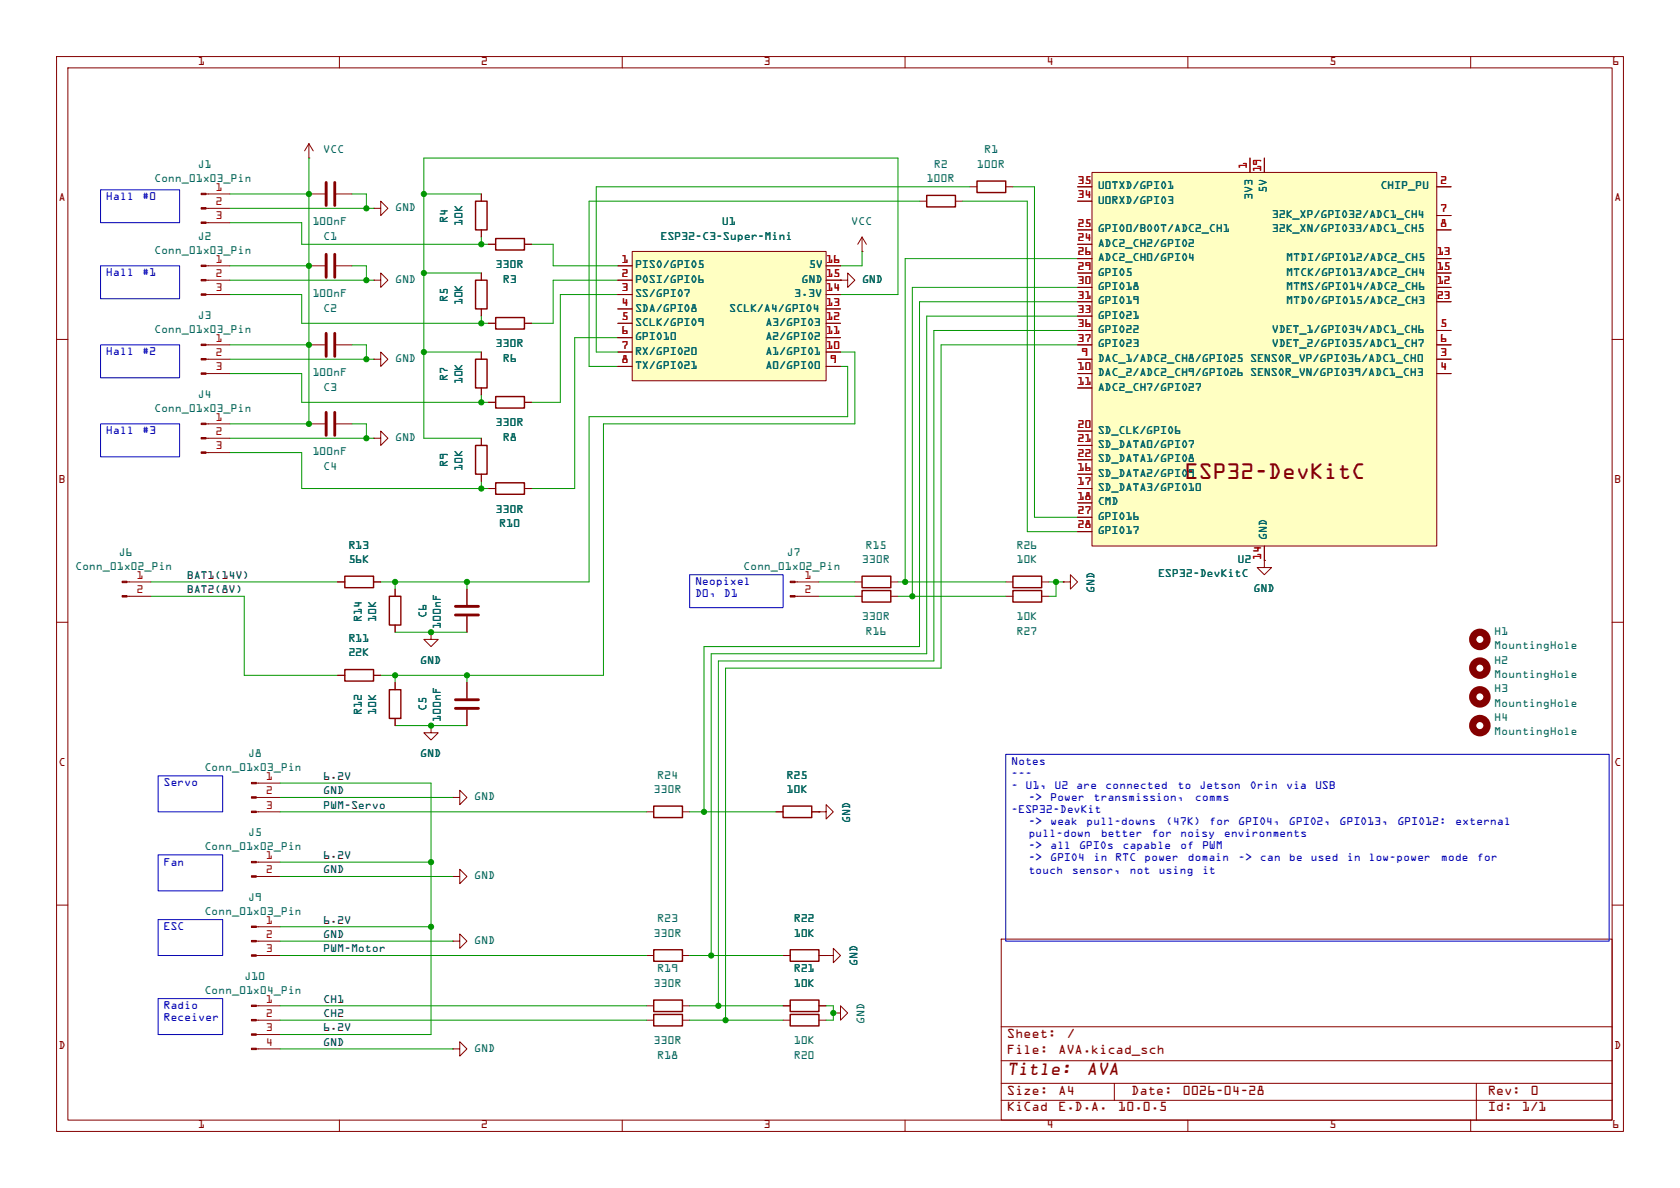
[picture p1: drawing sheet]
<svg xmlns="http://www.w3.org/2000/svg" width="297mm" height="210mm" viewBox="0 0 297 210" stroke-linecap="round" stroke-linejoin="round" font-family="sans-serif">
<g fill="none" stroke="#840000" stroke-width=".18">
<path d="M10 10h277v190h-277zM12 12h273v186h-273zM60 10v2M110 10v2M160 10v2M210 10v2M260 10v2M171.4 33h1.3M177.8 33h1.3M10 60h2M285 60h2M10 110h2"/>
<path d="M285 110h2M45.3 152.4h4.2M45.3 154.9h4.2M10 160h2M45.3 163.8h4.2M45.3 166.4h4.2M45.3 168.9h4.2M45.3 177.8h4.2M80 166.4h1.3v-1.3l1.2 1.3-1.2 1.2v-1.2M80 166.4h.1M177 166h108v32h-108zM285 160h2"/>
<path d="M45.3 180.3h4.2M45.3 182.9h4.2M45.3 185.4h4.2M60 198v2M110 198v2M160 198v2M177 194.5h108M177 191.5h108M177 187.5h108M177 181.5h108M197 191.5v3M210 198v2"/>
<path d="M260 198v2M261 191.5v6.5"/>
</g>
<path d="M172.7 32h5.1v2h-5.1z" fill="none" stroke="#840000" stroke-width=".25"/>
<g fill="#840000" stroke="#840000" stroke-width=".18">
<path d="M44.4 152.3h.9v.2h-.9z"/>
<path d="M44.4 154.8h.9v.3h-.9z"/>
<path d="M44.4 163.7h.9v.3h-.9z"/>
<path d="M44.4 166.2h.9v.3h-.9z"/>
<path d="M44.4 168.8h.9v.2h-.9z"/>
<path d="M44.4 177.7h.9v.2h-.9z"/>
<path d="M44.4 180.2h.9v.3h-.9z"/>
<path d="M44.4 182.8h.9v.2h-.9z"/>
<path d="M44.4 185.3h.9v.2h-.9z"/>
</g>
<path d="M111.8 44.5h34.2v22.8h-34.2z" fill="#ffffc2"/>
<g fill="none" stroke="#840000" stroke-width=".18">
<path d="M36.4 34.3h4.2M36.4 36.8h4.2M36.4 39.4h4.2M54.6 27.9h.1M54.6 34.3h2.8M54.6 25.4l-.8 1.3M54.6 25.4l.8 1.3M54.6 25.4v2.5M59.4 34.3h2.8M66 36.8h1.3v-1.2l1.3 1.2-1.3 1.3v-1.3M66 36.8h.1M85.1 34.3v1.3"/>
<path d="M162.6 35.6h1.2M168.9 35.6h1.3M36.4 47h4.2M36.4 49.5h4.2M36.4 52.1h4.2M54.6 47h2.8M59.4 47h2.8M66 49.5h1.3v-1.2l1.3 1.2-1.3 1.3v-1.3M66 49.5h.1M85.1 40.6v1.3M85.1 48.3v1.2M85.1 54.6v1.3"/>
<path d="M86.4 57.2h1.2M86.4 43.2h1.2M92.7 57.2h1.3M92.7 43.2h1.3M109.2 47h2.6M109.2 49.5h2.6M109.2 52.1h2.6M109.2 54.6h2.6M109.2 57.2h2.6M109.2 59.7h2.6M111.8 44.5h34.2v22.8h-34.2zM146 47h2.6"/>
<path d="M146 49.5h2.6M146 52.1h2.6M146 54.6h2.6M146 57.2h2.6M146 59.7h2.6M148.6 49.5h1.3v-1.2l1.2 1.2-1.2 1.3v-1.3M148.6 49.5h.1M152.4 44.5h.1M152.4 41.9l-.8 1.3M152.4 41.9l.8 1.3M152.4 41.9v2.6M36.4 61h4.2"/>
<path d="M36.4 63.5h4.2M36.4 66h4.2M54.6 61h2.8M54.6 74.9h2.8M59.4 61h2.8M59.4 74.9h2.8M66 63.5h1.3v-1.3l1.3 1.3-1.3 1.3v-1.3M66 63.5h.1M66 77.5h1.3v-1.3l1.3 1.3-1.3 1.2v-1.2M66 77.5h.1M85.1 62.2v1.3M85.1 68.6v1.3"/>
<path d="M85.1 77.5v1.2M86.4 71.1h1.2M92.7 71.1h1.3M109.2 62.2h2.6M109.2 64.8h2.6M146 62.2h2.6M146 64.8h2.6M85.1 83.8v1.3M86.4 86.4h1.2M92.7 86.4h1.3M223.5 99.1v1.2h1.3l-1.3 1.3-1.3-1.3h1.3M223.5 99.1h.1"/>
<path d="M22.5 102.9h4.2M22.5 105.4h4.2M59.7 102.9h1.3M59.7 119.4h1.3M66 102.9h1.3M66 119.4h1.3M69.8 104.1v1.3M69.8 110.5v1.3M76.2 111.8v1.2h1.3l-1.3 1.3-1.3-1.3h1.3M76.2 111.8h.1M82.5 104.1v2.8M82.5 109v2.8"/>
<path d="M140.6 102.9h4.2M140.6 105.4h4.2M151.1 102.9h1.3M151.1 105.4h1.3M157.5 102.9h1.2M157.5 105.4h1.2M177.8 102.9h1.3M177.8 105.4h1.3M184.1 102.9h1.3M184.1 105.4h1.3M188 102.9h1.2v-1.3l1.3 1.3-1.3 1.2v-1.2M188 102.9h.1"/>
<path d="M45.3 138.4h4.2M69.8 120.7v1.2M69.8 127v1.3M76.2 128.3v1.2h1.3l-1.3 1.3-1.3-1.3h1.3M76.2 128.3h.1M82.5 120.7v2.7M82.5 125.5v2.8M45.3 143.5h4.2M45.3 141h4.2M80 154.9h1.3v-1.2l1.2 1.2-1.2 1.3v-1.3M80 154.9h.1M80 141h1.3v-1.3l1.2 1.3-1.2 1.2v-1.2"/>
<path d="M80 141h.1M114.3 143.5h1.3M120.6 143.5h1.3M137.2 143.5h1.2M143.5 143.5h1.3M144.8 143.5h1.2v-1.3l1.3 1.3-1.3 1.3v-1.3M144.8 143.5h.1M114.3 168.9h1.3M114.3 177.8h1.3M120.6 168.9h1.3M120.6 177.8h1.3M138.4 168.9h1.3"/>
<path d="M138.4 177.8h1.3M144.8 168.9h1.2M144.8 177.8h1.2M146 168.9h1.3v-1.3l1.3 1.3-1.3 1.3v-1.3M146 168.9h.1M147.3 179.1h1.3v-1.3l1.3 1.3-1.3 1.2v-1.2M147.3 179.1h.1M80 185.4h1.3v-1.2l1.2 1.2-1.2 1.3v-1.3M80 185.4h.1M114.3 180.3h1.3M120.6 180.3h1.3M138.4 180.3h1.3"/>
<path d="M144.8 180.3h1.2"/>
</g>
<path d="M57.7 32.3v4M59.2 32.3v4M57.7 45v4M57.7 58.9v4.1M59.2 45v4M59.2 58.9v4.1M57.7 72.9v4.1M59.2 72.9v4.1M80.5 108.7h4.1M80.5 107.2h4.1M80.5 125.2h4.1M80.5 123.7h4.1" fill="none" stroke="#840000" stroke-width=".51"/>
<g fill="none" stroke="#840000" stroke-width=".25">
<path d="M84.1 35.6h2v5h-2zM163.8 34.5h5.1v2.1h-5.1zM84.1 49.5h2v5.1h-2zM87.6 56.1h5.1v2.1h-5.1zM87.6 42.2h5.1v2h-5.1zM84.1 63.5h2v5.1h-2zM84.1 78.7h2v5.1h-2zM87.6 70.1h5.1v2h-5.1zM87.6 85.3h5.1v2.1h-5.1zM61 118.4h5v2h-5zM61 101.9h5v2h-5zM68.8 105.4h2.1v5.1h-2.1z"/>
<path d="M152.4 104.4h5.1v2h-5.1zM152.4 101.9h5.1v2h-5.1zM179.1 101.9h5v2h-5zM179.1 104.4h5v2h-5zM68.8 121.9h2.1v5.1h-2.1zM115.6 142.5h5v2h-5zM138.4 142.5h5.1v2h-5.1zM115.6 176.8h5v2h-5zM115.6 179.3h5v2.1h-5zM115.6 167.9h5v2h-5zM139.7 167.9h5.1v2h-5.1zM139.7 179.3h5.1v2.1h-5.1z"/>
<path d="M139.7 176.8h5.1v2h-5.1z"/>
</g>
<g fill="#840000" stroke="#840000" stroke-width=".18">
<path d="M139.7 102.7h.9v.3h-.9z"/>
<path d="M139.7 105.3h.9v.2h-.9z"/>
<path d="M35.6 60.8h.8v.3h-.8z"/>
<path d="M35.6 63.4h.8v.2h-.8z"/>
<path d="M35.6 65.9h.8v.3h-.8z"/>
<path d="M35.6 34.2h.8v.2h-.8z"/>
<path d="M35.6 36.7h.8v.3h-.8z"/>
<path d="M35.6 39.2h.8v.3h-.8z"/>
<path d="M35.6 46.9h.8v.2h-.8z"/>
<path d="M35.6 49.4h.8v.3h-.8z"/>
<path d="M35.6 51.9h.8v.3h-.8z"/>
<path d="M44.4 138.3h.9v.3h-.9z"/>
<path d="M44.4 140.8h.9v.3h-.9z"/>
<path d="M44.4 143.4h.9v.2h-.9z"/>
<path d="M21.6 102.7h.9v.3h-.9z"/>
<path d="M21.6 105.3h.9v.2h-.9z"/>
</g>
<g fill="none" stroke="#840000" stroke-width="1.3">
<circle cx="261.6" cy="113" r="1.27"/>
<circle cx="261.6" cy="118.1" r="1.27"/>
<circle cx="261.6" cy="123.2" r="1.27"/>
<circle cx="261.6" cy="128.3" r="1.27"/>
</g>
<path d="M193 30.5h61v66h-61z" fill="#ffffc2"/>
<g fill="none" stroke="#840000" stroke-width=".18">
<path d="M85.1 34.3v1.3M190.5 33h2.5M190.5 35.6h2.5M193 30.5h61v66h-61zM221 27.9v2.6M223.5 27.9v2.6M254 33h2.5M254 38.1h2.5M85.1 40.6v1.3M85.1 48.3v1.2M85.1 54.6v1.3M86.4 43.2h1.2"/>
<path d="M86.4 57.2h1.2M92.7 43.2h1.3M92.7 57.2h1.3M109.2 57.2h2.6M109.2 47h2.6M109.2 49.5h2.6M109.2 52.1h2.6M109.2 54.6h2.6M109.2 59.7h2.6M146 57.2h2.6M146 47h2.6M146 49.5h2.6"/>
<path d="M146 52.1h2.6M146 54.6h2.6M146 59.7h2.6M148.6 49.5h.1M190.5 58.4h2.5M190.5 40.6h2.5M190.5 50.8h2.5M190.5 45.7h2.5M190.5 48.3h2.5M190.5 53.3h2.5M190.5 43.2h2.5M190.5 55.9h2.5"/>
<path d="M254 58.4h2.5M254 40.6h2.5M254 50.8h2.5M254 45.7h2.5M254 48.3h2.5M254 53.3h2.5M36.4 74.9h4.2M36.4 77.5h4.2M85.1 62.2v1.3M85.1 68.6v1.3M85.1 77.5v1.2M86.4 71.1h1.2"/>
<path d="M92.7 71.1h1.3M109.2 62.2h2.6M109.2 64.8h2.6M146 62.2h2.6M146 64.8h2.6M190.5 63.5h2.5M190.5 66h2.5M190.5 61h2.5M190.5 68.6h2.5M190.5 76.2h2.5M190.5 78.7h2.5M254 63.5h2.5"/>
<path d="M254 66h2.5M254 61h2.5M36.4 80h4.2M85.1 83.8v1.3M86.4 86.4h1.2M92.7 86.4h1.3M190.5 83.8h2.5M190.5 86.4h2.5M190.5 88.9h2.5M190.5 81.3h2.5M190.5 91.4h2.5M190.5 94h2.5"/>
<path d="M223.5 99.1h.1M223.5 96.5v2.6M59.7 102.9h1.3M59.7 119.4h1.3M66 102.9h1.3M66 119.4h1.3M69.8 104.1v1.3M69.8 110.5v1.3M76.2 111.8h.1M82.5 104.1v2.8M82.5 109v2.8M188 102.9h.1"/>
<path d="M69.8 120.7v1.2M69.8 127v1.3M76.2 128.3h.1M82.5 120.7v2.7M82.5 125.5v2.8M137.2 143.5h1.2M143.5 143.5h1.3M144.8 143.5h.1M138.4 168.9h1.3M138.4 177.8h1.3M144.8 168.9h1.2M144.8 177.8h1.2"/>
<path d="M146 168.9h.1"/>
</g>
<g fill="#840000" stroke="#840000" stroke-width=".18">
<path d="M35.6 74.8h.8v.3h-.8z"/>
<path d="M35.6 77.3h.8v.3h-.8z"/>
<path d="M35.6 79.9h.8v.2h-.8z"/>
</g>
<g fill="none" stroke="#009600" stroke-width=".18">
<path d="M40.6 39.4h12.7v3.8h33.1M40.6 34.3h14M40.6 36.8h25.4M54.6 27.9v47h-14M62.2 34.3h2.6v2.5M74.9 34.3h10.2M162.6 35.6h-58.5v29.2h5.1M170.2 35.6h11.4v58.4h8.9M171.4 33h-66v29.2h3.8M179.1 33h3.8v58.4h7.6M40.6 47h14M40.6 52.1h12.7v5.1h33.1"/>
<path d="M40.6 49.5h25.4M62.2 47h2.6v2.5M74.9 48.3h10.2M85.1 41.9v1.3M85.1 55.9v1.3M94 43.2h3.8v3.8h11.4M109.2 52.1h-10.1v19h-5.1M109.2 59.7h-7.6v26.7h-7.6M109.2 49.5h-11.4v7.7h-3.8M148.6 52.1h10.1v-24.2h-83.8v49.6h10.2M152.4 44.5v2.5h-3.8M190.5 55.9h-26.7v59.7h-38.1v53.3"/>
<path d="M190.5 58.4h-25.4v58.4h-38.1v61M190.5 53.3h-27.9v61h-38.1v29.2M190.5 50.8h-29.2v54.6M190.5 45.7h-30.5v57.2M40.6 61h14M40.6 66h12.7v5.1h33.1M40.6 63.5h25.4M40.6 77.5h25.4M62.2 61h2.6v2.5M62.2 74.9h2.6v2.6M74.9 62.2h10.2M85.1 69.9v1.2"/>
<path d="M148.6 64.8h1.3v8.9h-45.8v29.2h-36.8M148.6 62.2h2.5v12.7h-44.4v44.5h-39.4M190.5 61h-24.1v57.1h-38.1v62.2M40.6 80h12.7v6.4h33.1M85.1 85.1v1.3M26.7 105.4h16.5v14h16.5M26.7 102.9h33M69.8 111.8h12.7M69.8 102.9v1.2M69.8 119.4v1.3M82.5 102.9v1.2M82.5 119.4v1.3"/>
<path d="M144.8 105.4h6.3M144.8 102.9h6.3M158.7 105.4h19.1M158.7 102.9h19.1M185.4 102.9h2.6M186.7 102.9v2.5h-1.3M49.5 138.4h26.7v44.5h-26.7M69.8 128.3h12.7M49.5 143.5h64.8M49.5 154.9h30.5M49.5 152.4h26.7M49.5 141h30.5"/>
<path d="M121.9 143.5h15.3M49.5 177.8h64.8M49.5 168.9h64.8M49.5 166.4h30.5M49.5 163.8h26.7M121.9 177.8h16.5M121.9 168.9h16.5M146 177.8h1.3v2.5h-1.3M49.5 180.3h64.8M49.5 185.4h30.5M121.9 180.3h16.5"/>
</g>
<path d="M17.8 33.5h13.9v5.9h-13.9zM17.8 47h13.9v5.8h-13.9zM17.8 61h13.9v5.8h-13.9zM17.8 74.9h13.9v5.9h-13.9zM121.9 101.6h16.5v5.8h-16.5zM27.9 137.2h11.5v6.3h-11.5zM177.8 133.4h106.7v33h-106.7zM27.9 151.1h11.5v6.4h-11.5zM27.9 176.5h11.5v6.4h-11.5zM27.9 162.6h11.5v6.3h-11.5z" fill="none" stroke="#0000c2" stroke-width=".18"/>
<g fill="#009600" stroke="#009600" stroke-width=".18">
<circle cx="69.8" cy="119.4" r=".46"/>
<circle cx="76.2" cy="128.3" r=".46"/>
<circle cx="85.1" cy="86.4" r=".46"/>
<circle cx="85.1" cy="71.1" r=".46"/>
<circle cx="69.8" cy="102.9" r=".46"/>
<circle cx="54.6" cy="47" r=".46"/>
<circle cx="54.6" cy="34.3" r=".46"/>
<circle cx="54.6" cy="74.9" r=".46"/>
<circle cx="64.8" cy="63.5" r=".46"/>
<circle cx="54.6" cy="61" r=".46"/>
<circle cx="64.8" cy="77.5" r=".46"/>
<circle cx="74.9" cy="62.2" r=".46"/>
<circle cx="76.2" cy="163.8" r=".46"/>
<circle cx="76.2" cy="152.4" r=".46"/>
<circle cx="64.8" cy="49.5" r=".46"/>
<circle cx="74.9" cy="48.3" r=".46"/>
<circle cx="74.9" cy="34.3" r=".46"/>
<circle cx="64.8" cy="36.8" r=".46"/>
<circle cx="124.5" cy="143.5" r=".46"/>
<circle cx="125.7" cy="168.9" r=".46"/>
<circle cx="128.3" cy="180.3" r=".46"/>
<circle cx="127" cy="177.8" r=".46"/>
<circle cx="160" cy="102.9" r=".46"/>
<circle cx="147.3" cy="179.1" r=".46"/>
<circle cx="161.3" cy="105.4" r=".46"/>
<circle cx="76.2" cy="111.8" r=".46"/>
<circle cx="82.5" cy="119.4" r=".46"/>
<circle cx="85.1" cy="43.2" r=".46"/>
<circle cx="85.1" cy="57.2" r=".46"/>
<circle cx="82.5" cy="102.9" r=".46"/>
<circle cx="186.7" cy="102.9" r=".46"/>
</g>
<text font-size="3.5" fill="#840000" x="209.4" y="84.7">ESP32-DevKitC</text>
<g font-size="2.8" fill="#840000">
<text x="178" y="190">Title:</text>
<text x="192.1" y="190">AVA</text>
</g>
<g font-size="2.1" fill="#840000">
<text x="178" y="183.5">Sheet:</text>
<text x="188.6" y="183.5">/</text>
<text x="178" y="186.2">File:</text>
<text x="187.1" y="186.2">AVA.kicad_sch</text>
<text x="178" y="196.4">KiCad</text>
<text x="178" y="193.6">Size:</text>
<text x="187.1" y="196.4">E.D.A.</text>
<text x="187.1" y="193.6">A4</text>
<text x="197.6" y="196.4">10.0.5</text>
<text x="200" y="193.6">Date:</text>
<text x="209.1" y="193.6">0026-04-28</text>
<text x="263" y="193.6">Rev:</text>
<text x="263" y="196.4">Id:</text>
<text x="269" y="196.4">1/1</text>
<text x="270.6" y="193.6">0</text>
</g>
<g font-size="1.8" fill="#840000">
<text x="35" y="11.5">1</text>
<text x="85" y="11.5">2</text>
<text x="135" y="11.5">3</text>
<text x="185" y="11.5">4</text>
<text x="235" y="11.5">5</text>
<text x="285" y="11.5">6</text>
<text x="10.3" y="35.5">A</text>
<text x="285.3" y="35.5">A</text>
<text x="10.3" y="85.5">B</text>
<text x="285.3" y="85.5">B</text>
<text x="10.3" y="135.5">C</text>
<text x="285.3" y="135.5">C</text>
<text x="10.3" y="185.5">D</text>
<text x="285.3" y="185.5">D</text>
<text x="35" y="199.5">1</text>
<text x="85" y="199.5">2</text>
<text x="135" y="199.5">3</text>
<text x="185" y="199.5">4</text>
<text x="235" y="199.5">5</text>
<text x="285" y="199.5">6</text>
</g>
<g font-size="1.8" fill="#006464">
<text x="34.9" y="29.7">J1</text>
<text x="57.1" y="27.1">VCC</text>
<text x="165.1" y="29.7">R2</text>
<text x="172.7" y="29.7">100R</text>
<text x="174" y="27.1">R1</text>
<text x="27.2" y="32.2">Conn_01x03_Pin</text>
<text x="163.8" y="32.2">100R</text>
<text x="194.1" y="33.5">U0TXD/GPIO1</text>
<text x="221.4" y="35.3" transform="rotate(-90 221.4 35.3)">3V3</text>
<text x="224" y="34.1" transform="rotate(-90 224 34.1)">5V</text>
<text x="244" y="33.5">CHIP_PU</text>
<text x="55.2" y="39.8">100nF</text>
<text x="69.8" y="37.3">GND</text>
<text x="79.2" y="39.4" transform="rotate(-90 79.2 39.4)">R4</text>
<text x="81.7" y="40" transform="rotate(-90 81.7 40)">10K</text>
<text x="127.6" y="39.8">U1</text>
<text x="150.5" y="39.8">VCC</text>
<text x="194.1" y="41.1">GPIO0/BOOT/ADC2_CH1</text>
<text x="194.1" y="36">U0RXD/GPIO3</text>
<text x="224.8" y="38.6">32K_XP/GPIO32/ADC1_CH4</text>
<text x="224.8" y="41.1">32K_XN/GPIO33/ADC1_CH5</text>
<text x="27.2" y="44.9">Conn_01x03_Pin</text>
<text x="34.9" y="42.4">J2</text>
<text x="57.1" y="42.4">C1</text>
<text x="87.6" y="47.4">330R</text>
<text x="112.3" y="47.4">PISO/GPIO5</text>
<text x="116.8" y="42.4">ESP32-C3-Super-Mini</text>
<text x="143" y="47.4">5V</text>
<text x="194.1" y="43.6">ADC2_CH2/GPIO2</text>
<text x="194.1" y="46.2">ADC2_CH0/GPIO4</text>
<text x="227.4" y="46.2">MTDI/GPIO12/ADC2_CH5</text>
<text x="55.2" y="52.5">100nF</text>
<text x="69.8" y="50">GND</text>
<text x="79.2" y="53.3" transform="rotate(-90 79.2 53.3)">R5</text>
<text x="81.7" y="54" transform="rotate(-90 81.7 54)">10K</text>
<text x="88.9" y="50">R3</text>
<text x="112.3" y="50">POSI/GPIO6</text>
<text x="112.3" y="52.5">SS/GPIO7</text>
<text x="140.4" y="52.5">3.3V</text>
<text x="141.7" y="50">GND</text>
<text x="152.4" y="50">GND</text>
<text x="194.1" y="48.7">GPIO5</text>
<text x="194.1" y="51.3">GPIO18</text>
<text x="194.1" y="53.8">GPIO19</text>
<text x="227.4" y="51.3">MTMS/GPIO14/ADC2_CH6</text>
<text x="227.4" y="48.7">MTCK/GPIO13/ADC2_CH4</text>
<text x="227.4" y="53.8">MTDO/GPIO15/ADC2_CH3</text>
<text x="27.2" y="58.9">Conn_01x03_Pin</text>
<text x="34.9" y="56.3">J3</text>
<text x="57.1" y="55.1">C2</text>
<text x="112.3" y="55.1">SDA/GPIO8</text>
<text x="112.3" y="57.6">SCLK/GPIO9</text>
<text x="128.9" y="55.1">SCLK/A4/GPIO4</text>
<text x="135.3" y="57.6">A3/GPIO3</text>
<text x="194.1" y="56.3">GPIO21</text>
<text x="194.1" y="58.9">GPIO22</text>
<text x="224.8" y="58.9">VDET_1/GPIO34/ADC1_CH6</text>
<text x="69.8" y="64">GND</text>
<text x="87.6" y="61.4">330R</text>
<text x="88.9" y="64">R6</text>
<text x="112.3" y="60.1">GPIO10</text>
<text x="112.3" y="62.7">RX/GPIO20</text>
<text x="112.3" y="65.2">TX/GPIO21</text>
<text x="135.3" y="65.2">A0/GPIO0</text>
<text x="135.3" y="62.7">A1/GPIO1</text>
<text x="135.3" y="60.1">A2/GPIO2</text>
<text x="194.1" y="64">DAC_1/ADC2_CH8/GPIO25 SENSOR_VP/GPIO36/ADC1_CH0</text>
<text x="194.1" y="61.4">GPIO23</text>
<text x="224.8" y="61.4">VDET_2/GPIO35/ADC1_CH7</text>
<text x="34.9" y="70.3">J4</text>
<text x="55.2" y="66.5">100nF</text>
<text x="57.1" y="69">C3</text>
<text x="79.2" y="67.3" transform="rotate(-90 79.2 67.3)">R7</text>
<text x="81.7" y="68" transform="rotate(-90 81.7 68)">10K</text>
<text x="194.1" y="66.5">DAC_2/ADC2_CH9/GPIO26 SENSOR_VN/GPIO39/ADC1_CH3</text>
<text x="194.1" y="69">ADC2_CH7/GPIO27</text>
<text x="27.2" y="72.8">Conn_01x03_Pin</text>
<text x="69.8" y="77.9">GND</text>
<text x="87.6" y="75.4">330R</text>
<text x="88.9" y="77.9">R8</text>
<text x="194.1" y="76.7">SD_CLK/GPIO6</text>
<text x="55.2" y="80.5">100nF</text>
<text x="57.1" y="83">C4</text>
<text x="79.2" y="82.6" transform="rotate(-90 79.2 82.6)">R9</text>
<text x="81.7" y="83.2" transform="rotate(-90 81.7 83.2)">10K</text>
<text x="194.1" y="79.2">SD_DATA0/GPIO7</text>
<text x="194.1" y="81.7">SD_DATA1/GPIO8</text>
<text x="194.1" y="84.3">SD_DATA2/GPIO9</text>
<text x="194.1" y="86.8">SD_DATA3/GPIO10</text>
<text x="194.1" y="89.4">CMD</text>
<text x="87.6" y="90.6">330R</text>
<text x="88.3" y="93.2">R10</text>
<text x="194.1" y="91.9">GPIO16</text>
<text x="194.1" y="94.4">GPIO17</text>
<text x="224" y="95.5" transform="rotate(-90 224 95.5)">GND</text>
<text x="13.3" y="100.8">Conn_01x02_Pin</text>
<text x="20.9" y="98.2">J6</text>
<text x="61.6" y="97">R13</text>
<text x="61.6" y="99.5">56K</text>
<text x="131.4" y="100.8">Conn_01x02_Pin</text>
<text x="139.1" y="98.2">J7</text>
<text x="152.4" y="99.5">330R</text>
<text x="153" y="97">R15</text>
<text x="179.7" y="97">R26</text>
<text x="179.7" y="99.5">10K</text>
<text x="218.8" y="99.5">U2</text>
<text x="193.5" y="104.8" transform="rotate(-90 193.5 104.8)">GND</text>
<text x="204.7" y="102.1">ESP32-DevKitC</text>
<text x="221.6" y="104.6">GND</text>
<text x="61.6" y="113.5">R11</text>
<text x="64" y="109.9" transform="rotate(-90 64 109.9)">R14</text>
<text x="66.5" y="109.9" transform="rotate(-90 66.5 109.9)">10K</text>
<text x="75.4" y="109.2" transform="rotate(-90 75.4 109.2)">C6</text>
<text x="77.9" y="111.1" transform="rotate(-90 77.9 111.1)">100nF</text>
<text x="152.4" y="109.7">330R</text>
<text x="153" y="112.2">R16</text>
<text x="179.7" y="112.2">R27</text>
<text x="179.7" y="109.7">10K</text>
<text x="264.2" y="112.2">H1</text>
<text x="61.6" y="116">22K</text>
<text x="74.3" y="117.3">GND</text>
<text x="264.2" y="114.8">MountingHole</text>
<text x="264.2" y="117.3">H2</text>
<text x="264.2" y="119.8">MountingHole</text>
<text x="75.4" y="125.7" transform="rotate(-90 75.4 125.7)">C5</text>
<text x="264.2" y="122.4">H3</text>
<text x="264.2" y="124.9">MountingHole</text>
<text x="64" y="126.4" transform="rotate(-90 64 126.4)">R12</text>
<text x="66.5" y="126.4" transform="rotate(-90 66.5 126.4)">10K</text>
<text x="77.9" y="127.7" transform="rotate(-90 77.9 127.7)">100nF</text>
<text x="264.2" y="127.5">H4</text>
<text x="264.2" y="130">MountingHole</text>
<text x="36.1" y="136.3">Conn_01x03_Pin</text>
<text x="43.8" y="133.8">J8</text>
<text x="74.3" y="133.8">GND</text>
<text x="116.2" y="137.6">R24</text>
<text x="139.1" y="137.6">R25</text>
<text x="83.8" y="141.4">GND</text>
<text x="115.6" y="140.2">330R</text>
<text x="139.1" y="140.2">10K</text>
<text x="43.8" y="147.8">J5</text>
<text x="150.3" y="145.4" transform="rotate(-90 150.3 145.4)">GND</text>
<text x="36.1" y="150.3">Conn_01x02_Pin</text>
<text x="83.8" y="155.4">GND</text>
<text x="36.1" y="161.7">Conn_01x03_Pin</text>
<text x="43.8" y="159.2">J9</text>
<text x="83.8" y="166.8">GND</text>
<text x="115.6" y="165.6">330R</text>
<text x="116.2" y="163">R23</text>
<text x="140.3" y="163">R22</text>
<text x="140.3" y="165.6">10K</text>
<text x="43.2" y="173.2">J10</text>
<text x="116.2" y="171.9">R19</text>
<text x="140.3" y="171.9">R21</text>
<text x="151.6" y="170.8" transform="rotate(-90 151.6 170.8)">GND</text>
<text x="36.1" y="175.7">Conn_01x04_Pin</text>
<text x="115.6" y="174.4">330R</text>
<text x="140.3" y="174.4">10K</text>
<text x="83.8" y="185.9">GND</text>
<text x="115.6" y="184.6">330R</text>
<text x="140.3" y="184.6">10K</text>
<text x="152.9" y="181" transform="rotate(-90 152.9 181)">GND</text>
<text x="116.2" y="187.1">R18</text>
<text x="140.3" y="187.1">R20</text>
</g>
<g font-size="1.8" fill="#a90000">
<text x="220.4" y="29.8" transform="rotate(-90 220.4 29.8)">1</text>
<text x="38.1" y="33.7">1</text>
<text x="190.5" y="35">34</text>
<text x="190.5" y="32.4">35</text>
<text x="222.9" y="30.5" transform="rotate(-90 222.9 30.5)">19</text>
<text x="254.6" y="32.4">2</text>
<text x="38.1" y="36.3">2</text>
<text x="38.1" y="38.8">3</text>
<text x="190.5" y="40.1">25</text>
<text x="254.6" y="37.5">7</text>
<text x="254.6" y="40.1">8</text>
<text x="38.1" y="46.4">1</text>
<text x="109.9" y="46.4">1</text>
<text x="146" y="46.4">16</text>
<text x="190.5" y="42.6">24</text>
<text x="190.5" y="45.1">26</text>
<text x="190.5" y="47.7">29</text>
<text x="254" y="45.1">13</text>
<text x="254" y="47.7">15</text>
<text x="38.1" y="49">2</text>
<text x="38.1" y="51.5">3</text>
<text x="109.9" y="49">2</text>
<text x="109.9" y="51.5">3</text>
<text x="146" y="51.5">14</text>
<text x="146" y="49">15</text>
<text x="190.5" y="50.2">30</text>
<text x="190.5" y="52.8">31</text>
<text x="254" y="50.2">12</text>
<text x="254" y="52.8">23</text>
<text x="109.9" y="54">4</text>
<text x="109.9" y="56.6">5</text>
<text x="109.9" y="59.1">6</text>
<text x="146" y="59.1">11</text>
<text x="146" y="56.6">12</text>
<text x="146" y="54">13</text>
<text x="190.5" y="55.3">33</text>
<text x="190.5" y="57.8">36</text>
<text x="254.6" y="57.8">5</text>
<text x="38.1" y="60.4">1</text>
<text x="38.1" y="62.9">2</text>
<text x="38.1" y="65.5">3</text>
<text x="109.9" y="61.7">7</text>
<text x="109.9" y="64.2">8</text>
<text x="146" y="61.7">10</text>
<text x="146.7" y="64.2">9</text>
<text x="190.5" y="65.5">10</text>
<text x="190.5" y="60.4">37</text>
<text x="191.1" y="62.9">9</text>
<text x="254.6" y="62.9">3</text>
<text x="254.6" y="65.5">4</text>
<text x="254.6" y="60.4">6</text>
<text x="190.5" y="68">11</text>
<text x="38.1" y="74.4">1</text>
<text x="38.1" y="76.9">2</text>
<text x="190.5" y="75.6">20</text>
<text x="38.1" y="79.4">3</text>
<text x="190.5" y="83.2">16</text>
<text x="190.5" y="78.2">21</text>
<text x="190.5" y="80.7">22</text>
<text x="190.5" y="85.8">17</text>
<text x="190.5" y="88.3">18</text>
<text x="190.5" y="90.9">27</text>
<text x="190.5" y="93.4">28</text>
<text x="222.9" y="99.1" transform="rotate(-90 222.9 99.1)">14</text>
<text x="24.1" y="102.3">1</text>
<text x="24.1" y="104.8">2</text>
<text x="142.2" y="102.3">1</text>
<text x="142.2" y="104.8">2</text>
<text x="47" y="137.9">1</text>
<text x="47" y="140.4">2</text>
<text x="47" y="142.9">3</text>
<text x="47" y="151.8">1</text>
<text x="47" y="154.4">2</text>
<text x="47" y="163.3">1</text>
<text x="47" y="165.8">2</text>
<text x="47" y="168.3">3</text>
<text x="47" y="177.2">1</text>
<text x="47" y="179.8">2</text>
<text x="47" y="182.3">3</text>
<text x="47" y="184.8">4</text>
</g>
<g font-size="1.8" fill="#0000c2">
<text x="18.7" y="35.4">Hall</text>
<text x="25.1" y="35.4">#0</text>
<text x="18.7" y="48.9">Hall</text>
<text x="25.1" y="48.9">#1</text>
<text x="18.7" y="62.8">Hall</text>
<text x="25.1" y="62.8">#2</text>
<text x="18.7" y="76.8">Hall</text>
<text x="25.1" y="76.8">#3</text>
<text x="122.9" y="103.5">Neopixel</text>
<text x="122.9" y="105.6">D0,</text>
<text x="128" y="105.6">D1</text>
<text x="178.8" y="135.2">Notes</text>
<text x="178.8" y="137.4">---</text>
<text x="28.9" y="139">Servo</text>
<text x="178.8" y="139.5">-</text>
<text x="178.8" y="143.8">-ESP32-DevKit</text>
<text x="181.3" y="139.5">U1,</text>
<text x="181.8" y="141.6">-&gt;</text>
<text x="185.6" y="141.6">Power</text>
<text x="186.4" y="139.5">U2</text>
<text x="190.3" y="139.5">are</text>
<text x="193.3" y="141.6">transmission,</text>
<text x="195.4" y="139.5">connected</text>
<text x="208.2" y="139.5">to</text>
<text x="211.2" y="141.6">comms</text>
<text x="212" y="139.5">Jetson</text>
<text x="221" y="139.5">Orin</text>
<text x="227.4" y="139.5">via</text>
<text x="232.5" y="139.5">USB</text>
<text x="181.8" y="145.9">-&gt;</text>
<text x="181.8" y="148">pull-down</text>
<text x="185.6" y="145.9">weak</text>
<text x="192" y="145.9">pull-downs</text>
<text x="194.6" y="148">better</text>
<text x="203.5" y="148">for</text>
<text x="206.1" y="145.9">(47K)</text>
<text x="208.7" y="148">noisy</text>
<text x="213.8" y="145.9">for</text>
<text x="216.3" y="148">environments</text>
<text x="218.9" y="145.9">GPIO4,</text>
<text x="227.9" y="145.9">GPIO2,</text>
<text x="236.8" y="145.9">GPIO13,</text>
<text x="247" y="145.9">GPIO12:</text>
<text x="257.3" y="145.9">external</text>
<text x="28.9" y="153">Fan</text>
<text x="181.8" y="150.2">-&gt;</text>
<text x="181.8" y="152.3">-&gt;</text>
<text x="181.8" y="154.4">touch</text>
<text x="185.6" y="150.2">all</text>
<text x="185.6" y="152.3">GPIO4</text>
<text x="189.5" y="154.4">sensor,</text>
<text x="190.8" y="150.2">GPIOs</text>
<text x="193.3" y="152.3">in</text>
<text x="197.2" y="152.3">RTC</text>
<text x="198.4" y="150.2">capable</text>
<text x="199.7" y="154.4">not</text>
<text x="202.3" y="152.3">power</text>
<text x="204.8" y="154.4">using</text>
<text x="208.7" y="150.2">of</text>
<text x="209.9" y="152.3">domain</text>
<text x="212.5" y="150.2">PWM</text>
<text x="212.5" y="154.4">it</text>
<text x="218.9" y="152.3">-&gt;</text>
<text x="222.7" y="152.3">can</text>
<text x="227.9" y="152.3">be</text>
<text x="231.7" y="152.3">used</text>
<text x="238.1" y="152.3">in</text>
<text x="241.9" y="152.3">low-power</text>
<text x="254.7" y="152.3">mode</text>
<text x="261.1" y="152.3">for</text>
<text x="28.9" y="164.4">ESC</text>
<text x="28.9" y="178.4">Radio</text>
<text x="28.9" y="180.5">Receiver</text>
</g>
<g font-size="1.8" fill="#0f0f0f">
<text x="33" y="104.8">BAT2(8V)</text>
<text x="33" y="102.3">BAT1(14V)</text>
<text x="57.1" y="137.9">6.2V</text>
<text x="57.1" y="142.9">PWM-Servo</text>
<text x="57.1" y="140.4">GND</text>
<text x="57.1" y="154.4">GND</text>
<text x="57.1" y="151.8">6.2V</text>
<text x="57.1" y="163.3">6.2V</text>
<text x="57.1" y="165.8">GND</text>
<text x="57.1" y="168.3">PWM-Motor</text>
<text x="57.1" y="179.8">CH2</text>
<text x="57.1" y="177.2">CH1</text>
<text x="57.1" y="182.3">6.2V</text>
<text x="57.1" y="184.9">GND</text>
</g>
</svg>
